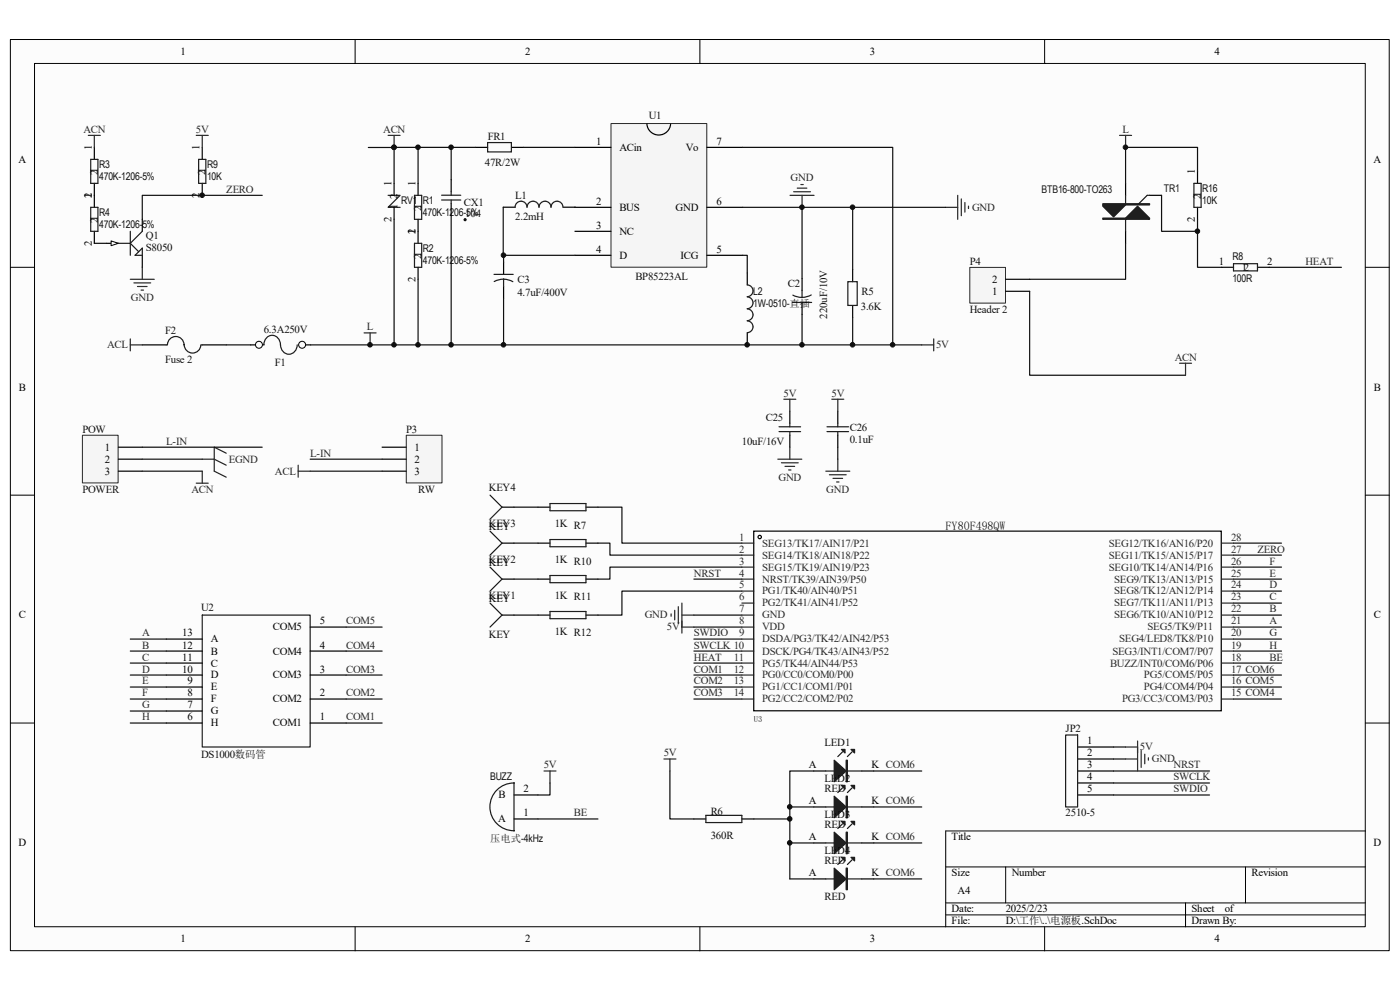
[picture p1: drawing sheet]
<svg xmlns="http://www.w3.org/2000/svg" width="297mm" height="210mm" viewBox="0 0 297 210" stroke-linecap="round" stroke-linejoin="round" font-family="sans-serif">
<path d="M2.2 8.4h292.5v193.3h-292.5z" fill="#fcfcfc"/>
<path d="M2.2 8.4h292.5v193.3h-292.5z" fill="none" stroke="#000" stroke-width=".21"/>
<path d="M7.4 13.5h282.2v183.1h-282.2z" fill="#fcfcfc"/>
<g fill="none" stroke="#000" stroke-width=".21">
<path d="M7.3 13.5h282.3v183.1h-282.3zM75.3 8.4v5.1M148.5 8.4v5.1M221.6 8.4v5.1M2.2 56.7h5.1M289.7 56.7h5.1M2.2 105h5.1M289.7 105h5.1M2.2 153.4h5.1M289.7 153.4h5.1M289.7 176.3h-89.1v20.3M75.3 196.6v5.1"/>
<path d="M148.5 196.6v5.1M200.6 183.9h89.1M200.6 191.5h89.1M200.6 194.1h89.1M213.4 183.9v7.6M221.6 196.6v5.1M251.5 191.5v5.1M264.2 183.9v7.6"/>
</g>
<g fill="none" stroke="#000" stroke-width=".25">
<path d="M20 31.3v2.5M20 38.9v5.1M42.9 31.3v2.5M42.9 38.9v2.5M88.7 38.9v2.5M238.8 38.9v2.5M254.1 36.4v2.5M20 49.1v2.5M88.7 46.5v5.1M88.7 56.7v2.5M106.8 55.7v2.5M170.2 59.1v2.5"/>
<path d="M180.9 57.2v2.6M238.8 49.1v2.5M243.9 41.4h2.5M254.1 44v2.5M259.1 56.7h2.6M266.8 56.7h2.5M106.8 60.7v2.6M170.2 64.2v2.5M180.9 64.8v2.6"/>
</g>
<g fill="none" stroke="#1c1c1c" stroke-width=".25">
<path d="M19.2 33.8h1.6v5.1h-1.6zM42.1 33.8h1.6v5.1h-1.6zM253.3 38.9h1.5v5.1h-1.5zM19.2 44h1.6v5.1h-1.6zM87.9 41.4h1.6v5.1h-1.6zM87.9 51.6h1.6v5.1h-1.6zM104.8 58.2h4.1M106.8 59.2l1.3 .2 .7 .4M106.8 59.2l-.8 .1-1.2 .4M106.8 59.2v1.5M179.9 59.8h2v5h-2zM238.8 41.4v2.1"/>
<path d="M238.8 46.3v2.8M243.9 41.4h-.5l-1.8 1.8M261.7 55.9h5.1v1.6h-5.1zM168.1 64.2h4.1M168.2 62.6l1.1 .4 .9 .1M170.2 61.6v1.5M172.1 62.6l-1.1 .4-.8 .1"/>
</g>
<g fill="#1c1c1c" stroke="#1c1c1c" stroke-width=".25">
<path d="M234 46.3h4.8l2.5-2.6 2.6 2.6v.2h-9.9z" fill-rule="evenodd"/>
<path d="M234 43.2h9.9v.3h-5.1l-2.6 2.5-2.2-2.3z" fill-rule="evenodd"/>
</g>
<path d="M238.8 51.6v7.6h-20.4M269.3 56.7h15.3" fill="none" stroke="#0e0e0e" stroke-width=".25"/>
<path d="M129.7 26.2h20.2v30.5h-20.2z" fill="#f5f5f5"/>
<path d="M129.6 26.2h20.3v30.5h-20.3z" fill="none" stroke="#262626" stroke-width=".21"/>
<g fill="none" stroke="#000" stroke-width=".25">
<path d="M83.6 38.9v2.5M95.7 38.1v2.6M100.9 31.3h2.6M108.5 31.3h2.6M122 31.3h7.6M142.3 26.3a2.52 2.52 0 0 1-2.5 2.3 2.52 2.52 0 0 1-2.6-2.3M150 31.3h7.6M83.6 44v2.5M95.7 43.2v2.5M106.8 44h2.5M119.5 44h10.1M122 49.1h7.6"/>
<path d="M122 54.2h7.6M150 44h7.6M150 54.2h7.6M53.2 73.2h2.5"/>
</g>
<path d="M103.5 30.2h5v2h-5zM82.3 41.4h2.6l-2.6 2.6h2.6M93.7 42.4h4.1M93.7 41.4h4.1M95.7 40.7v.7M95.7 42.4v.8M119.4 44a1.27 1.27 0 0 0-1.2-1.3 1.27 1.27 0 0 0-1.3 1.3 1.27 1.27 0 0 0-1.3-1.3 1.27 1.27 0 0 0-1.3 1.3 1.27 1.27 0 0 0-1.2-1.3 1.27 1.27 0 0 0-1.3 1.3 1.26 1.26 0 0 0-1.3-1.3 1.26 1.26 0 0 0-1.2 1.3" fill="none" stroke="#1c1c1c" stroke-width=".25"/>
<circle cx="98.7" cy="46.6" r=".23" fill="#0e0e0e" stroke="#0e0e0e" stroke-width=".21"/>
<path d="M111.1 31.3h10.9M20 51.6h2.6M95.7 45.7v27.5h-12.1v-26.7M122 54.2h-15.2v1.5M157.6 54.2h.9v3.7M157.6 44h12.6v15.1M254.1 46.5v10.2h5M65.9 73.2h17.7M95.7 73.2h11.1M180.9 67.4v5.8h-10.7" fill="none" stroke="#0e0e0e" stroke-width=".25"/>
<path d="M82.3 28.7h2.6M83.6 28.7v2.6M169.1 39.9h2.1M169.9 39.2h.5M237.5 28.7h2.6M238.8 28.7v2.6M167.6 41.4h5.1M168.4 40.7h3.5M170.2 41.4v2.6" fill="none" stroke="#262626" stroke-width=".25"/>
<circle cx="54.9" cy="73.1" r=".74" fill="#fcfcfc" stroke="#000" stroke-width=".21"/>
<path d="M63.4 73.2h2.5" fill="none" stroke="#000" stroke-width=".25"/>
<circle cx="64.1" cy="73.1" r=".74" fill="#fcfcfc" stroke="#000" stroke-width=".21"/>
<path d="M59.5 73.2a1.78 1.78 0 0 0-1.8-2.1 1.78 1.78 0 0 0-1.7 2.1M63.1 73.2a1.78 1.78 0 0 1-1.8 1.9 1.78 1.78 0 0 1-1.8-1.9M158.5 60.4a1.25 1.25 0 0 1 1.3 1.3 1.25 1.25 0 0 1-1.3 1.2M158.5 63a1.25 1.25 0 0 1 1.3 1.2 1.25 1.25 0 0 1-1.3 1.3M158.5 65.5a1.25 1.25 0 0 1 1.3 1.3 1.25 1.25 0 0 1-1.3 1.2M158.5 68.1a1.25 1.25 0 0 1 1.3 1.2 1.25 1.25 0 0 1-1.3 1.3" fill="none" stroke="#1c1c1c" stroke-width=".25"/>
<path d="M78.1 31.3h5.5v7.6M88.7 31.3v7.6M157.6 31.3h31.8v41.9M88.7 59.2v14M170.2 44h10.7M200.6 44h-19.7v13.2M106.8 63.3v9.9h63.4v-6.5M180.9 73.2h14.6" fill="none" stroke="#0e0e0e" stroke-width=".25"/>
<path d="M22.6 51.6h2.5M158.5 57.9v2.5M158.5 70.6v2.6" fill="none" stroke="#000" stroke-width=".25"/>
<g fill="none" stroke="#262626" stroke-width=".25">
<path d="M18.7 28.7h2.6M20 28.7v2.6M41.6 28.7h2.6M42.9 28.7v2.6M27.6 59.2h5.1M30.2 56.7v2.5M200.6 44h2.6M203.2 41.4v5.1M203.9 42.2v3.6M204.7 43v2M205.5 43.7v.5M28.4 60h3.6"/>
<path d="M29.2 60.8h2M29.9 61.5h.5M195.5 73.2h2.6M198.1 71.9v2.5"/>
</g>
<path d="M23.6 51.1l1.5 .5-1.5 .5z" fill="#fcfcfc" stroke="#000" stroke-width=".21"/>
<g fill="none" stroke="#000" stroke-width=".25">
<path d="M30.2 46.5v2.6M30.2 54.2v2.5M106.5 115.2h2.5M106.5 107.6h2.5M159.9 112.7h99.2v38.1h-99.2zM106.5 130.5h2.5M106.5 122.9h2.5M228.6 158.5h7.6M109 173.7h5.1M109 168.6h5.1M147.2 173.7h2.6M157.4 173.7h2.5"/>
<path d="M172.6 163.6h2.6M172.6 171.2h2.6M172.6 178.8h2.6M182.8 163.6h2.6M182.8 171.2h2.6M182.8 178.8h2.6M228.6 168.6h7.6M228.6 161h7.6M228.6 163.6h7.6M228.6 166.1h7.6M172.6 186.5h2.6M182.8 186.5h2.6"/>
<circle cx="161.2" cy="113.9" r=".36"/>
</g>
<g fill="none" stroke="#1c1c1c" stroke-width=".25">
<path d="M25.1 51.6h2.5M27.6 51.6l1.8 1.8M27.6 49.1v5.1M30.2 49.1l-2.6 2.5M30.2 52.6v1.6h-1.5zM104 112.7l2.5 2.5-2.5 2.6M104 105l2.5 2.6-2.5 2.5M104 127.9l2.5 2.6-2.5 2.5M104 120.3l2.5 2.6-2.5 2.5M178.8 159.5l-1.1 1M180.8 159.5l-1 1M226.1 155.9h2.5v15.3h-2.5z"/>
<path d="M109 176.2h.1a5.1 5.1 0 0 1-5.2-5 5.1 5.1 0 0 1 5.2-5.1l-.1 10.2M149.8 173h7.6v1.5h-7.6zM175.2 163.6h7.6M175.2 171.2h7.6M175.2 178.8h7.6M178.8 167.1l-1.1 1M178.8 174.8l-1.1 1M180.8 167.1l-1 1M180.8 174.8l-1 1M175.2 186.5h7.6M178.8 182.4l-1.1 1M180.8 182.4l-1 1"/>
</g>
<g fill="none" stroke="#0e0e0e" stroke-width=".25">
<path d="M95.7 31.3h-12.1M100.9 31.3h-5.2v6.8M254.1 36.4v-5.1h-15.3v7.6M55.6 41.4h-25.4v5.1M106.8 44v10.2M122 44h.1M246.4 41.4v7.7h7.7M126.9 107.6h5v7.6h25.5M126.9 115.2h2.5v2.6h28M261.7 117.8h10.2M261.7 115.2h10.2M147.2 130.5h10.2"/>
<path d="M147.2 133h10.2M147.2 122.9h10.2M147.2 135.6h10.2M147.2 138.1h10.2M157.4 120.3h-28v2.6h-2.5M157.4 125.4h-25.5v5.1h-5M261.7 130.5h10.2M261.7 133h10.2M261.7 125.4h10.2M261.7 122.9h10.2M261.7 127.9h10.2M261.7 135.6h10.2"/>
<path d="M261.7 138.1h10.2M261.7 120.3h10.2M147.2 143.2h10.2M147.2 145.7h10.2M147.2 148.3h10.2M147.2 140.7h10.2M236.2 158.5h2.6M261.7 143.2h10.2M261.7 145.7h10.2M261.7 148.3h10.2M261.7 140.7h10.2M114.1 173.7h12.8"/>
<path d="M116.7 166.1v2.5h-2.6M142.1 163.6v10.1h5.1M159.9 173.7h7.7M167.6 171.2h5M167.6 178.8h5M167.6 173.7v12.8h5M172.6 163.6h-5v10.1M185.4 163.6h10.1M185.4 171.2h10.1M185.4 178.8h10.1M236.2 161h2.6M236.2 163.6h20.4"/>
<path d="M236.2 166.1h20.4M236.2 168.6h20.4M185.4 186.5h10.1"/>
</g>
<g fill="none" stroke="#262626" stroke-width=".25">
<path d="M142.4 130.2v.5M143.1 129.5v2M143.9 128.7v3.6M144.7 127.9v6.4M144.7 133h2.5M144.7 130.5h2.5M238.8 158.5h2.5M241.3 157.2v6.4M242.1 159.2v3.6M242.9 160v2M115.4 163.6h2.6M116.7 163.6v2.5"/>
<path d="M140.8 161h2.6M142.1 161v2.6M238.8 161h2.5M243.6 160.8v.5"/>
</g>
<g fill="none" stroke="#292929" stroke-width=".25">
<path d="M157.4 115.2h2.5M157.4 117.8h2.5M259.1 115.2h2.6M259.1 117.8h2.6M157.4 120.3h2.5M157.4 122.9h2.5M157.4 125.4h2.5M157.4 127.9h2.5M157.4 130.5h2.5M157.4 133h2.5M157.4 135.6h2.5M157.4 138.1h2.5"/>
<path d="M259.1 120.3h2.6M259.1 122.9h2.6M259.1 125.4h2.6M259.1 127.9h2.6M259.1 130.5h2.6M259.1 133h2.6M259.1 135.6h2.6M259.1 138.1h2.6M157.4 140.7h2.5M157.4 143.2h2.5M157.4 145.7h2.5M157.4 148.3h2.5"/>
<path d="M259.1 140.7h2.6M259.1 143.2h2.6M259.1 145.7h2.6M259.1 148.3h2.6"/>
</g>
<g fill="#1c1c1c" stroke="#1c1c1c" stroke-width=".25">
<path d="M177 161.3l2.5 2.3-2.5 2.2z"/>
<path d="M180.5 159h.8v.7z"/>
<path d="M178.5 159h.8v.7z"/>
<path d="M177 168.9l2.5 2.3-2.5 2.3z"/>
<path d="M180.5 166.6h.8v.8z"/>
<path d="M178.5 166.6h.8v.8z"/>
<path d="M177 176.5l2.5 2.3-2.5 2.3z"/>
<path d="M180.5 174.2h.8v.8z"/>
<path d="M178.5 174.2h.8v.8z"/>
<path d="M177 184.2l2.5 2.3-2.5 2.2z"/>
<path d="M180.5 181.9h.8v.7z"/>
<path d="M178.5 181.9h.8v.7z"/>
<path d="M179.5 161.3h.3v4.5h-.3z" fill-rule="evenodd"/>
<path d="M179.5 168.9h.3v4.6h-.3z" fill-rule="evenodd"/>
<path d="M179.5 176.5h.3v4.6h-.3z" fill-rule="evenodd"/>
<path d="M179.5 184.2h.3v4.5h-.3z" fill-rule="evenodd"/>
</g>
<path d="M205.8 56.8h7.5v7.5h-7.5z" fill="#f5f5f5"/>
<path d="M205.7 56.7h7.6v7.6h-7.6z" fill="none" stroke="#262626" stroke-width=".21"/>
<g fill="none" stroke="#000" stroke-width=".25">
<path d="M213.4 59.2h5M30.2 73.2h5.1M42.9 73.2h5.1M213.4 61.8h5M114.1 107.6h2.6M114.1 115.2h2.6M124.3 107.6h2.6M124.3 115.2h2.6M35.3 138.1h7.6M35.3 135.6h7.6M65.8 138.1h7.6M65.8 133h7.6"/>
<path d="M114.1 122.9h2.6M114.1 130.5h2.6M124.3 122.9h2.6M124.3 130.5h2.6M35.3 145.7h7.6M35.3 143.2h7.6M35.3 153.4h7.6M35.3 140.7h7.6M35.3 150.8h7.6M35.3 148.3h7.6M65.8 143.2h7.6M65.8 153.4h7.6"/>
<path d="M65.8 148.3h7.6"/>
</g>
<path d="M35.3 73.2h.2M35.5 73.1a1.76 1.76 0 0 1 1.8-1.7 1.76 1.76 0 0 1 1.7 1.8M39.1 73.2a1.76 1.76 0 0 0 1.7 1.7 1.76 1.76 0 0 0 1.8-1.7M42.7 73.2h.2M116.7 106.8h7.6v1.5h-7.6zM116.7 114.5h7.6v1.5h-7.6zM42.9 130.5h22.9v28h-22.9zM116.7 122.1h7.6v1.5h-7.6zM116.7 129.7h7.6v1.5h-7.6z" fill="none" stroke="#1c1c1c" stroke-width=".25"/>
<g fill="none" stroke="#0e0e0e" stroke-width=".25">
<path d="M218.4 61.8v17.8h33.1M109 107.6h5.1M109 115.2h5.1M27.6 138.1h7.7M27.6 135.6h7.7M73.4 138.1h7.7M73.4 133h7.7M109 122.9h5.1M109 130.5h5.1M27.6 153.4h7.7M27.6 148.3h7.7M27.6 143.2h7.7"/>
<path d="M27.6 140.7h7.7M27.6 145.7h7.7M27.6 150.8h7.7M73.4 153.4h7.7M73.4 148.3h7.7M73.4 143.2h7.7"/>
</g>
<path d="M250.2 77.1h2.6M251.5 77.1v2.5" fill="none" stroke="#262626" stroke-width=".25"/>
<path d="M86.2 92.4h7.6v10h-7.6z" fill="#f5f5f5"/>
<path d="M86.2 92.3h7.6v10.1h-7.6z" fill="none" stroke="#262626" stroke-width=".21"/>
<path d="M81.1 94.9h5.1M81.1 97.4h5.1M81.1 100h5.1" fill="none" stroke="#000" stroke-width=".25"/>
<path d="M17.5 92.4h7.6v10h-7.6z" fill="#f5f5f5"/>
<path d="M17.5 92.3h7.6v10.1h-7.6z" fill="none" stroke="#262626" stroke-width=".21"/>
<path d="M25.1 94.9h5.1M25.1 97.4h5.1M25.1 100h5.1M167.6 87.2v2.6M167.6 92.3v2.6M177.7 87.2v2.6M177.7 92.3v2.6" fill="none" stroke="#000" stroke-width=".25"/>
<g fill="none" stroke="#262626" stroke-width=".25">
<path d="M27.6 71.9v2.5M27.6 73.2h2.6M77.2 70.6h2.6M78.5 70.6v2.6M42.9 97.4h2.6l2.5 1.3M42.9 100v2.5M48 96.1l-2.5-1.2v5.1l2.5 1.2M63.3 98.7v2.5M63.3 100h2.5M165 97.4h5.1M165.8 98.2h3.5M166.3 84.7h2.5"/>
<path d="M166.5 98.9h2.1M167.3 99.7h.5M167.6 84.7v2.5M167.6 94.9v2.5M175.2 100h5.1M176.5 84.7h2.5M177.7 84.7v2.5M177.7 97.4v2.6M41.6 102.5h2.6M176 100.7h3.5M176.7 101.5h2.1M177.5 102.2h.5"/>
</g>
<path d="M48 73.2h5.2M30.2 97.4h12.7M30.2 94.9h25.4M30.2 100h12.7M65.8 97.4h15.3M65.8 100h15.3M177.7 94.9v2.5" fill="none" stroke="#0e0e0e" stroke-width=".25"/>
<path d="M165.3 91.6h4.5M165.3 90.5h4.5M167.6 89.8v.7M167.6 91.6v.7M175.4 91.6h4.6M175.4 90.5h4.6M177.7 89.8v.7M177.7 91.6v.7" fill="none" stroke="#1c1c1c" stroke-width=".25"/>
<g fill="#0e0e0e" stroke="#0e0e0e" stroke-width=".21">
<circle cx="42.9" cy="41.4" r=".48"/>
<circle cx="78.5" cy="73.1" r=".48"/>
<circle cx="83.6" cy="73.1" r=".48"/>
<circle cx="83.6" cy="31.3" r=".48"/>
<circle cx="83.6" cy="31.2" r=".48"/>
<circle cx="88.7" cy="73.1" r=".48"/>
<circle cx="88.7" cy="31.2" r=".48"/>
<circle cx="95.7" cy="73.1" r=".48"/>
<circle cx="95.7" cy="31.2" r=".48"/>
<circle cx="106.8" cy="73.1" r=".48"/>
<circle cx="106.8" cy="54.1" r=".48"/>
<circle cx="158.5" cy="73.1" r=".48"/>
<circle cx="167.5" cy="178.8" r=".48"/>
<circle cx="167.5" cy="173.7" r=".48"/>
<circle cx="167.5" cy="171.2" r=".48"/>
<circle cx="170.1" cy="73.1" r=".48"/>
<circle cx="170.1" cy="44" r=".48"/>
<circle cx="180.9" cy="73.1" r=".48"/>
<circle cx="180.9" cy="44" r=".48"/>
<circle cx="189.4" cy="73.1" r=".48"/>
<circle cx="238.8" cy="31.2" r=".48"/>
<circle cx="254" cy="49" r=".48"/>
</g>
<text font-size="2.5" fill="#0e0e0e" x="200.6" y="112.4">FY80F498QW</text>
<g font-size="2.3">
<text x="38.3" y="11.6">1</text>
<text x="111.4" y="11.6">2</text>
<text x="184.5" y="11.6">3</text>
<text x="257.7" y="11.6">4</text>
<text x="3.9" y="34.5">A</text>
<text x="19.5" y="31.8" transform="rotate(-90 19.5 31.8)">1</text>
<text x="42.3" y="31.8" transform="rotate(-90 42.3 31.8)">1</text>
<text x="126.5" y="30.7">1</text>
<text x="131.4" y="32">ACin</text>
<text x="145.5" y="32">Vo</text>
<text x="152" y="30.7">7</text>
<text x="291.4" y="34.5">A</text>
<text x="19.5" y="42" transform="rotate(-90 19.5 42)">1</text>
<text x="20.7" y="37.1" transform="rotate(-90 20.7 37.1)">21</text>
<text x="43.6" y="37.1" transform="rotate(-90 43.6 37.1)">21</text>
<text x="83.1" y="39.4" transform="rotate(-90 83.1 39.4)">1</text>
<text x="88.1" y="39.4" transform="rotate(-90 88.1 39.4)">1</text>
<text x="253.5" y="36.9" transform="rotate(-90 253.5 36.9)">1</text>
<text x="19.5" y="42.1" transform="rotate(-90 19.5 42.1)">2</text>
<text x="20.7" y="47.3" transform="rotate(-90 20.7 47.3)">21</text>
<text x="42.3" y="42.1" transform="rotate(-90 42.3 42.1)">2</text>
<text x="83.1" y="47.2" transform="rotate(-90 83.1 47.2)">2</text>
<text x="84.3" y="44.4" transform="rotate(-90 84.3 44.4)">1</text>
<text x="84.3" y="42.2" transform="rotate(-90 84.3 42.2)">2</text>
<text x="89.4" y="44.7" transform="rotate(-90 89.4 44.7)">21</text>
<text x="126.5" y="43.4">2</text>
<text x="131.4" y="44.7">BUS</text>
<text x="143.3" y="44.7">GND</text>
<text x="152" y="43.4">6</text>
<text x="253.5" y="47.2" transform="rotate(-90 253.5 47.2)">2</text>
<text x="254.8" y="42.2" transform="rotate(-90 254.8 42.2)">21</text>
<text x="19.5" y="52.2" transform="rotate(-90 19.5 52.2)">2</text>
<text x="88.1" y="49.7" transform="rotate(-90 88.1 49.7)">2</text>
<text x="88.1" y="49.6" transform="rotate(-90 88.1 49.6)">1</text>
<text x="126.5" y="48.5">3</text>
<text x="126.5" y="53.6">4</text>
<text x="131.4" y="49.8">NC</text>
<text x="152" y="53.6">5</text>
<text x="88.1" y="59.9" transform="rotate(-90 88.1 59.9)">2</text>
<text x="89.4" y="54.9" transform="rotate(-90 89.4 54.9)">21</text>
<text x="131.4" y="54.9">D</text>
<text x="144.4" y="54.9">ICG</text>
<text x="210.5" y="60">2</text>
<text x="258.6" y="56.1">1</text>
<text x="263.5" y="57.4">12</text>
<text x="268.8" y="56.1">2</text>
<text x="210.5" y="62.5">1</text>
<text x="4" y="82.8">B</text>
<text x="291.5" y="82.8">B</text>
<text x="22.2" y="95.6">1</text>
<text x="87.9" y="95.6">1</text>
<text x="22.2" y="98.1">2</text>
<text x="22.2" y="100.7">3</text>
<text x="87.9" y="98.1">2</text>
<text x="87.9" y="100.7">3</text>
<text x="4" y="131.2">C</text>
<text x="291.5" y="131.2">C</text>
<text x="38.7" y="137.6">12</text>
<text x="38.7" y="135">13</text>
<text x="44.7" y="136.3">A</text>
<text x="57.9" y="133.7">COM5</text>
<text x="67.8" y="137.6">4</text>
<text x="67.8" y="132.5">5</text>
<text x="38.7" y="142.7">10</text>
<text x="38.7" y="140.1">11</text>
<text x="44.7" y="143.9">D</text>
<text x="44.7" y="141.4">C</text>
<text x="44.7" y="138.9">B</text>
<text x="57.9" y="138.9">COM4</text>
<text x="57.9" y="143.9">COM3</text>
<text x="67.8" y="142.7">3</text>
<text x="39.8" y="145.2">9</text>
<text x="39.8" y="147.7">8</text>
<text x="44.7" y="146.5">E</text>
<text x="44.7" y="149">F</text>
<text x="57.9" y="149">COM2</text>
<text x="67.8" y="147.7">2</text>
<text x="39.8" y="152.8">6</text>
<text x="39.8" y="150.3">7</text>
<text x="44.7" y="154.1">H</text>
<text x="44.7" y="151.6">G</text>
<text x="57.9" y="154.1">COM1</text>
<text x="67.8" y="152.8">1</text>
<text x="230.6" y="157.9">1</text>
<text x="230.6" y="160.4">2</text>
<text x="171.6" y="163">A</text>
<text x="184.9" y="163">K COM6</text>
<text x="230.6" y="163">3</text>
<text x="230.6" y="165.6">4</text>
<text x="105.8" y="169.4">B</text>
<text x="111.1" y="173.2">1</text>
<text x="111.1" y="168.1">2</text>
<text x="171.6" y="170.6">A</text>
<text x="184.9" y="170.6">K COM6</text>
<text x="230.6" y="168.1">5</text>
<text x="3.9" y="179.5">D</text>
<text x="105.7" y="174.5">A</text>
<text x="171.6" y="178.3">A</text>
<text x="184.9" y="178.3">K COM6</text>
<text x="201.9" y="178.3">Title</text>
<text x="291.4" y="179.5">D</text>
<text x="171.6" y="185.9">A</text>
<text x="184.9" y="185.9">K COM6</text>
<text x="201.9" y="185.9">Size</text>
<text x="214.6" y="185.9">Number</text>
<text x="265.5" y="185.9">Revision</text>
<text x="203.2" y="189.7">A4</text>
<text x="201.9" y="193.5">Date:</text>
<text x="201.9" y="196.1">File:</text>
<text x="213.4" y="193.5">2025/2/23</text>
<text x="213.4" y="196.1">D:\工作\..\电源板.SchDoc</text>
<text x="252.8" y="196.1">Drawn By:</text>
<text x="252.8" y="193.5">Sheet</text>
<text x="259.8" y="193.5">of</text>
<text x="38.3" y="199.9">1</text>
<text x="111.4" y="199.9">2</text>
<text x="184.5" y="199.9">3</text>
<text x="257.7" y="199.9">4</text>
</g>
<g font-size="2.3" fill="#262626">
<text x="17.7" y="28.2">ACN</text>
<text x="41.6" y="28.2">5V</text>
<text x="81.3" y="28.2">ACN</text>
<text x="238.1" y="28.2">L</text>
<text x="48" y="40.9">ZERO</text>
<text x="167.7" y="38.4">GND</text>
<text x="206.2" y="44.7">GND</text>
<text x="276.9" y="56.1">HEAT</text>
<text x="27.8" y="63.8">GND</text>
<text x="77.9" y="70.1">L</text>
<text x="22.7" y="73.9">ACL</text>
<text x="198.6" y="73.9">5V</text>
<text x="249.2" y="76.5">ACN</text>
<text x="166.2" y="84.1">5V</text>
<text x="176.4" y="84.1">5V</text>
<text x="35.3" y="94.3">L-IN</text>
<text x="48.5" y="98.1">EGND</text>
<text x="58.3" y="100.7">ACL</text>
<text x="65.8" y="96.9">L-IN</text>
<text x="165.1" y="101.9">GND</text>
<text x="40.6" y="104.5">ACN</text>
<text x="175.3" y="104.5">GND</text>
<text x="266.8" y="117.2">ZERO</text>
<text x="269.3" y="119.8">F</text>
<text x="147.2" y="122.3">NRST</text>
<text x="269.3" y="124.8">D</text>
<text x="269.3" y="122.3">E</text>
<text x="136.8" y="131.2">GND</text>
<text x="269.3" y="129.9">B</text>
<text x="269.3" y="127.4">C</text>
<text x="30.2" y="135">A</text>
<text x="30.2" y="137.6">B</text>
<text x="73.4" y="137.6">COM4</text>
<text x="73.4" y="132.5">COM5</text>
<text x="141.5" y="133.7">5V</text>
<text x="147.2" y="137.6">SWCLK 10</text>
<text x="147.2" y="135">SWDIO</text>
<text x="269.3" y="132.5">A</text>
<text x="269.3" y="135">G</text>
<text x="269.3" y="137.6">H</text>
<text x="30.2" y="140.1">C</text>
<text x="30.2" y="142.7">D</text>
<text x="73.4" y="142.7">COM3</text>
<text x="147.2" y="142.7">COM1</text>
<text x="147.2" y="140.1">HEAT</text>
<text x="269.3" y="140.1">BE</text>
<text x="30.2" y="145.2">E</text>
<text x="30.2" y="147.7">F</text>
<text x="73.4" y="147.7">COM2</text>
<text x="147.2" y="145.2">COM2</text>
<text x="147.2" y="147.7">COM3</text>
<text x="30.2" y="150.3">G</text>
<text x="30.2" y="152.8">H</text>
<text x="73.4" y="152.8">COM1</text>
<text x="140.8" y="160.4">5V</text>
<text x="241.9" y="159.2">5V</text>
<text x="244.4" y="161.7">GND</text>
<text x="115.4" y="163">5V</text>
<text x="249" y="163">NRST</text>
<text x="249" y="165.6">SWCLK</text>
<text x="121.8" y="173.2">BE</text>
<text x="249" y="168.1">SWDIO</text>
</g>
<g font-size="2.3" fill="#0e0e0e">
<text x="103.5" y="29.7">FR1</text>
<text x="137.6" y="25.2">U1</text>
<text x="102.9" y="35.2">47R/2W</text>
<text x="98.4" y="43.6">CX1</text>
<text x="98.7" y="46.1">104</text>
<text x="109.3" y="46.7">2.2mH</text>
<text x="109.3" y="42.1">L1</text>
<text x="30.9" y="50.8">Q1</text>
<text x="30.9" y="53.3">S8050</text>
<text x="134.8" y="59.4">BP85223AL</text>
<text x="205.7" y="56.1">P4</text>
<text x="109.8" y="60.1">C3</text>
<text x="109.8" y="62.7">4.7uF/400V</text>
<text x="167.2" y="60.8">C2</text>
<text x="182.6" y="65.7">3.6K</text>
<text x="182.8" y="62.5">R5</text>
<text x="35" y="70.8">F2</text>
<text x="56" y="70.6">6.3A250V</text>
<text x="175.5" y="67.6" transform="rotate(-90 175.5 67.6)">220uF/10V</text>
<text x="205.7" y="66.3">Header 2</text>
<text x="35" y="76.9">Fuse 2</text>
<text x="58.3" y="77.7">F1</text>
<text x="162.5" y="89.2">C25</text>
<text x="17.5" y="91.8">POW</text>
<text x="86.1" y="91.8">P3</text>
<text x="157.4" y="94.3">10uF/16V</text>
<text x="180.3" y="91.5">C26</text>
<text x="180.3" y="94.1">0.1uF</text>
<text x="17.5" y="104.5">POWER</text>
<text x="88.7" y="104.5">RW</text>
<text x="103.7" y="104.2">KEY4</text>
<text x="103.7" y="111.9">KEY3</text>
<text x="103.7" y="112.4">KEY</text>
<text x="117.7" y="111.9">1K R7</text>
<text x="103.7" y="119.5">KEY2</text>
<text x="117.7" y="119.5">1K R10</text>
<text x="103.7" y="120">KEY</text>
<text x="42.7" y="129.7">U2</text>
<text x="103.7" y="127.1">KEY1</text>
<text x="103.7" y="127.6">KEY</text>
<text x="117.7" y="127.1">1K R11</text>
<text x="103.7" y="135.3">KEY</text>
<text x="117.7" y="134.7">1K R12</text>
<text x="226.1" y="155.4">JP2</text>
<text x="42.7" y="160.7">DS1000数码管</text>
<text x="174.9" y="158.2">LED1</text>
<text x="174.9" y="165.8">LED2</text>
<text x="150.8" y="172.9">R6</text>
<text x="174.9" y="168.1">RED</text>
<text x="174.9" y="173.4">LED3</text>
<text x="226.1" y="173.2">2510-5</text>
<text x="150.8" y="178">360R</text>
<text x="174.9" y="175.7">RED</text>
<text x="174.9" y="183.3">RED</text>
<text x="174.9" y="181.1">LED4</text>
<text x="174.9" y="191">RED</text>
</g>
<g font-size="2.3" fill="#292929">
<text x="156.8" y="114.7">1</text>
<text x="156.8" y="117.2">2</text>
<text x="156.8" y="119.8">3</text>
<text x="161.7" y="116">SEG13/TK17/AIN17/P21</text>
<text x="161.7" y="118.5">SEG14/TK18/AIN18/P22</text>
<text x="235.2" y="118.5">SEG11/TK15/AN15/P17</text>
<text x="235.2" y="116">SEG12/TK16/AN16/P20</text>
<text x="261.2" y="119.8">26</text>
<text x="261.2" y="117.2">27</text>
<text x="261.2" y="114.7">28</text>
<text x="156.8" y="122.3">4</text>
<text x="156.8" y="124.8">5</text>
<text x="161.7" y="121">SEG15/TK19/AIN19/P23</text>
<text x="161.7" y="123.6">NRST/TK39/AIN39/P50</text>
<text x="235.2" y="121">SEG10/TK14/AN14/P16</text>
<text x="236.4" y="123.6">SEG9/TK13/AN13/P15</text>
<text x="261.2" y="124.8">24</text>
<text x="261.2" y="122.3">25</text>
<text x="156.8" y="127.4">6</text>
<text x="156.8" y="129.9">7</text>
<text x="161.7" y="126.1">PG1/TK40/AIN40/P51</text>
<text x="161.7" y="128.7">PG2/TK41/AIN41/P52</text>
<text x="161.7" y="131.2">GND</text>
<text x="236.4" y="131.2">SEG6/TK10/AN10/P12</text>
<text x="236.4" y="128.7">SEG7/TK11/AN11/P13</text>
<text x="236.4" y="126.1">SEG8/TK12/AN12/P14</text>
<text x="261.2" y="129.9">22</text>
<text x="261.2" y="127.4">23</text>
<text x="156.8" y="132.5">8</text>
<text x="156.8" y="135">9</text>
<text x="161.7" y="133.7">VDD</text>
<text x="161.7" y="136.3">DSDA/PG3/TK42/AIN42/P53</text>
<text x="237.4" y="136.3">SEG4/LED8/TK8/P10</text>
<text x="243.5" y="133.7">SEG5/TK9/P11</text>
<text x="261.2" y="137.6">19</text>
<text x="261.2" y="135">20</text>
<text x="261.2" y="132.5">21</text>
<text x="155.7" y="140.1">11</text>
<text x="155.7" y="142.7">12</text>
<text x="161.7" y="138.9">DSCK/PG4/TK43/AIN43/P52</text>
<text x="161.7" y="141.4">PG5/TK44/AIN44/P53</text>
<text x="161.7" y="143.9">PG0/CC0/COM0/P00</text>
<text x="235.5" y="141.4">BUZZ/INT0/COM6/P06</text>
<text x="236" y="138.9">SEG3/INT1/COM7/P07</text>
<text x="242.7" y="143.9">PG5/COM5/P05</text>
<text x="261.2" y="142.7">17 COM6</text>
<text x="261.2" y="140.1">18</text>
<text x="155.7" y="145.2">13</text>
<text x="155.7" y="147.7">14</text>
<text x="161.7" y="146.5">PG1/CC1/COM1/P01</text>
<text x="161.7" y="149">PG2/CC2/COM2/P02</text>
<text x="238" y="149">PG3/CC3/COM3/P03</text>
<text x="242.7" y="146.5">PG4/COM4/P04</text>
<text x="261.2" y="147.7">15 COM4</text>
<text x="261.2" y="145.2">16 COM5</text>
</g>
<g font-size="2.2" fill="#0e0e0e">
<text x="21" y="35.6">R3</text>
<text x="43.9" y="35.6">R9</text>
<text x="21" y="38.2">470K-1206-5%</text>
<text x="43.9" y="38.2">10K</text>
<text x="255.1" y="40.7">R16</text>
<text x="21" y="45.8">R4</text>
<text x="85.1" y="43.3">RV1</text>
<text x="89.7" y="43.3">R1</text>
<text x="89.7" y="45.8">470K-1206-5%</text>
<text x="255.1" y="43.3">10K</text>
<text x="21" y="48.3">470K-1206-5%</text>
<text x="89.7" y="53.5">R2</text>
<text x="89.7" y="56">470K-1206-5%</text>
<text x="261.5" y="55.2">R8</text>
<text x="261.5" y="59.8">100R</text>
<text x="159.8" y="62.5">L2</text>
<text x="159.8" y="65.1">1W-0510-直插</text>
<text x="104" y="165.4">BUZZ</text>
<text x="104" y="178.6">压电式-4kHz</text>
</g>
<g font-size="2.2" fill="#151515">
<text x="221" y="41">BTB16-800-TO263</text>
<text x="246.9" y="40.7">TR1</text>
</g>
<text font-size="1.8" x="159.9" y="153.1">U3</text>
</svg>
